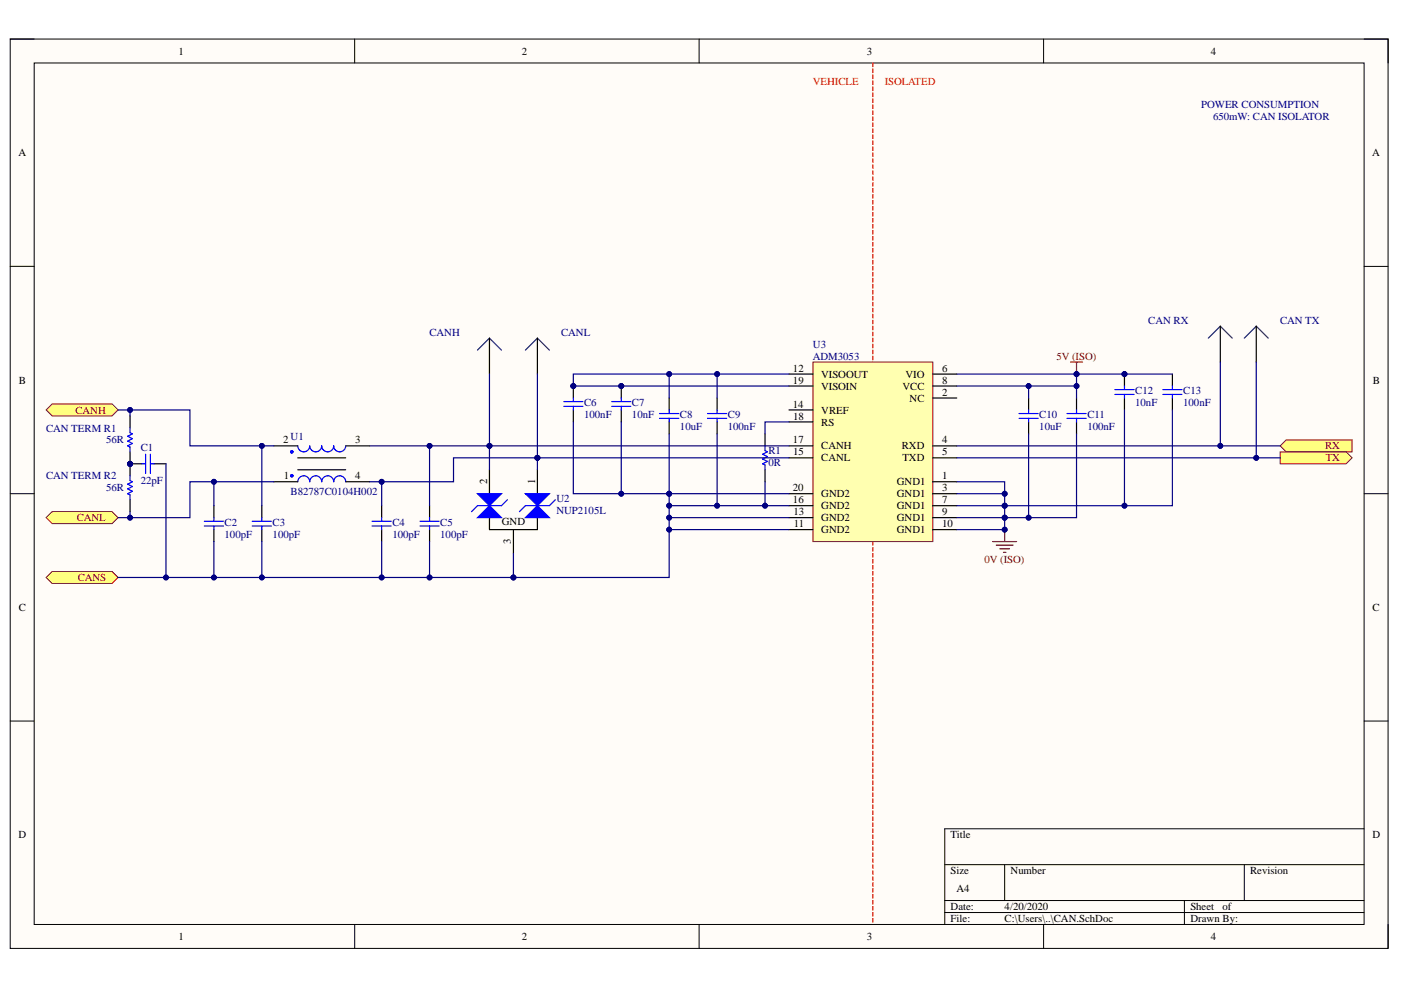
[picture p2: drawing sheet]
<svg xmlns="http://www.w3.org/2000/svg" width="297mm" height="210mm" viewBox="0 0 297 210" stroke-linecap="round" stroke-linejoin="round" font-family="sans-serif">
<path d="M2.2 8.3h292.1v192.8h-292.1z" fill-rule="evenodd" fill="#fffcf8"/>
<path d="M2.2 8.3h292.1v192.8h-292.1z" fill="none" stroke="#000" stroke-width=".21"/>
<path d="M7.2 13.4h282v182.6h-282z" fill-rule="evenodd" fill="#fffcf8"/>
<g fill="none" stroke="#000" stroke-width=".21">
<path d="M2.2 8.3h5M7.2 13.4h282v182.6h-282zM75.2 8.3v5M148.2 8.3v5M221.3 8.3v5.1M289.2 8.3h5.1v5.1M2.2 56.5h5M289.2 56.5h5.1M2.2 104.7h5M289.2 104.7h5.1M2.2 152.9h5M289.2 152.9h5.1"/>
<path d="M289.2 175.7h-88.9v20.3M75.2 196v5.1M148.2 196v5.1M200.3 183.3h88.9M200.3 190.9h88.9M200.3 193.5h88.9M213 183.3v7.6M221.3 196v5.1M251.1 190.9v5.1M263.8 183.3v7.6M294.3 196v5.1"/>
</g>
<g fill="none" stroke="#f00" stroke-width=".25">
<path d="M185.1 13.4v.7M185.1 14.6v.8M185.1 15.9v.8M185.1 17.2v.7M185.1 18.4v.8M185.1 19.7v.8M185.1 21v.8M185.1 22.2v.8M185.1 23.5v.8M185.1 24.8v.8M185.1 26v.8M185.1 27.3v.8"/>
<path d="M185.1 28.6v.8M185.1 29.8v.8M185.1 31.1v.8M185.1 32.4v.8M185.1 33.6v.8M185.1 34.9v.8M185.1 36.2v.8M185.1 37.5v.7M185.1 38.7v.8M185.1 40v.8M185.1 41.3v.8M185.1 42.5v.8"/>
<path d="M185.1 43.8v.8M185.1 45.1v.8M185.1 46.3v.8M185.1 47.6v.8M185.1 48.9v.8M185.1 50.1v.8M185.1 51.4v.8M185.1 52.7v.8M185.1 53.9v.8M185.1 55.2v.8M185.1 56.5v.8M185.1 57.7v.8"/>
<path d="M185.1 59v.8M185.1 60.3v.8M185.1 61.5v.8M185.1 62.8v.8M185.1 64.1v.8M185.1 65.4v.7M185.1 66.6v.8M185.1 67.9v.8M185.1 69.2v.8M185.1 70.4v.8M185.1 71.7v.8M185.1 73v.8"/>
<path d="M185.1 74.2v.8M185.1 75.5v.8M185.1 76.8v.8M185.1 78v.8M185.1 79.3v.8M185.1 80.6v.8M185.1 81.8v.8M185.1 83.1v.8M185.1 84.4v.8M185.1 85.7v.7M185.1 86.9v.8M185.1 88.2v.8"/>
<path d="M185.1 89.5v.8M185.1 90.7v.8M185.1 92v.8M185.1 93.3v.8M185.1 94.5v.8M185.1 95.8v.8M185.1 97.1v.8M185.1 98.3v.8M185.1 99.6v.8M185.1 100.9v.8M185.1 102.1v.8M185.1 103.4v.8"/>
<path d="M185.1 104.7v.8M185.1 106v.7M185.1 107.2v.8M185.1 108.5v.8M185.1 109.8v.8M185.1 111v.8M185.1 112.3v.8M185.1 113.6v.8M185.1 114.8v.8M185.1 116.1v.8M185.1 117.4v.8M185.1 118.6v.8"/>
<path d="M185.1 119.9v.8M185.1 121.2v.8M185.1 122.4v.8M185.1 123.7v.8M185.1 125v.8M185.1 126.2v.8M185.1 127.5v.8M185.1 128.8v.8M185.1 130.1v.7M185.1 131.3v.8M185.1 132.6v.8M185.1 133.9v.7"/>
<path d="M185.1 135.1v.8M185.1 136.4v.8M185.1 137.7v.8M185.1 138.9v.8M185.1 140.2v.8M185.1 141.5v.8M185.1 142.7v.8M185.1 144v.8M185.1 145.3v.8M185.1 146.5v.8M185.1 147.8v.8M185.1 149.1v.8"/>
<path d="M185.1 150.3v.8M185.1 151.6v.8M185.1 152.9v.8M185.1 154.2v.7M185.1 155.4v.8M185.1 156.7v.8M185.1 158v.7M185.1 159.2v.8M185.1 160.5v.8M185.1 161.8v.8M185.1 163v.8M185.1 164.3v.8"/>
<path d="M185.1 165.6v.8M185.1 166.8v.8M185.1 168.1v.8M185.1 169.4v.8M185.1 170.6v.8M185.1 171.9v.8M185.1 173.2v.8M185.1 174.4v.8M185.1 175.7v.8M185.1 177v.8M185.1 178.3v.7M185.1 179.5v.8"/>
<path d="M185.1 180.8v.8M185.1 182.1v.8M185.1 183.3v.8M185.1 184.6v.8M185.1 185.9v.8M185.1 187.1v.8M185.1 188.4v.8M185.1 189.7v.8M185.1 190.9v.8M185.1 192.2v.8M185.1 193.5v.8M185.1 194.7v.8"/>
</g>
<path d="M172.4 76.8h25.4v38h-25.4z" fill-rule="evenodd" fill="#ffffb0"/>
<path d="M172.4 76.8h25.4v38h-25.4z" fill="none" stroke="#800000" stroke-width=".21"/>
<g fill="none" stroke="#000" stroke-width=".25">
<path d="M167.3 79.3h5.1M197.8 79.3h5.1M167.3 97.1h5.1M167.3 81.8h5.1M167.3 86.9h5.1M167.3 94.5h5.1M167.3 89.5h5.1M197.8 84.4h5.1M197.8 94.5h5.1M197.8 97.1h5.1M197.8 81.8h5.1M167.3 104.7h5.1"/>
<path d="M167.3 107.2h5.1M167.3 109.8h5.1M167.3 112.3h5.1M197.8 102.1h5.1M197.8 104.7h5.1M197.8 107.2h5.1M197.8 109.8h5.1M197.8 112.3h5.1"/>
</g>
<path d="M9.8 122.4l1.3-1.2h12.7l1.2 1.2-1.2 1.3h-12.7z" fill-rule="evenodd" fill="#ffff80"/>
<path d="M9.8 122.4l1.3-1.2h12.7l1.2 1.2-1.2 1.3h-12.7z" fill="none" stroke="#800000" stroke-width=".21"/>
<path d="M210.5 114.8h5M211.2 115.6h3.6M212 116.4h2M212.7 117.1h.6M213 112.3v2.5" fill="none" stroke="#800000" stroke-width=".25"/>
<circle cx="213" cy="112.3" r=".51" fill="#000080"/>
<circle cx="213" cy="112.3" r=".51" fill="none" stroke="#000080" stroke-width=".21"/>
<path d="M227 76.8h2.5M228.2 76.8v2.5" fill="none" stroke="#800000" stroke-width=".25"/>
<circle cx="228.2" cy="79.3" r=".51" fill="#000080"/>
<circle cx="228.2" cy="79.3" r=".51" fill="none" stroke="#000080" stroke-width=".21"/>
<path d="M271.4 94.5l1.3-1.2h14v2.5h-14z" fill-rule="evenodd" fill="#ffff80"/>
<path d="M271.4 94.5l1.3-1.2h14v2.5h-14z" fill="none" stroke="#800000" stroke-width=".21"/>
<circle cx="131.7" cy="81.8" r=".51" fill="#000080"/>
<circle cx="131.7" cy="81.8" r=".51" fill="none" stroke="#000080" stroke-width=".21"/>
<path d="M131.7 81.8v2.6M131.7 86.9v2.6" fill="none" stroke="#000" stroke-width=".25"/>
<circle cx="131.7" cy="81.8" r=".51" fill="#000080"/>
<circle cx="131.7" cy="81.8" r=".51" fill="none" stroke="#000080" stroke-width=".21"/>
<path d="M129.7 85.1h4M129.7 86.2h4M131.7 84.4v.7M131.7 86.2v.7" fill="none" stroke="#00f" stroke-width=".25"/>
<circle cx="238.4" cy="79.3" r=".51" fill="#000080"/>
<circle cx="238.4" cy="79.3" r=".51" fill="none" stroke="#000080" stroke-width=".21"/>
<path d="M238.4 79.3v2.5M238.4 84.4v2.5" fill="none" stroke="#000" stroke-width=".25"/>
<circle cx="238.4" cy="79.3" r=".51" fill="#000080"/>
<circle cx="238.4" cy="79.3" r=".51" fill="none" stroke="#000080" stroke-width=".21"/>
<path d="M139.8 87.7h4.1M139.8 88.7h4.1M141.9 86.9v.8M141.9 88.7v.8M216.1 87.7h4M216.1 88.7h4M218.1 86.9v.8M218.1 88.7v.8M236.4 82.6h4M236.4 83.6h4M238.4 81.8v.8M238.4 83.6v.8" fill="none" stroke="#00f" stroke-width=".25"/>
<path d="M141.9 84.4v2.5M141.9 89.5v2.5M218.1 84.4v2.5M218.1 89.5v2.5" fill="none" stroke="#000" stroke-width=".25"/>
<path d="M9.8 109.8l1.3-1.3h12.7l1.2 1.3-1.2 1.2h-12.7z" fill-rule="evenodd" fill="#ffff80"/>
<path d="M9.8 109.8l1.3-1.3h12.7l1.2 1.3-1.2 1.2h-12.7z" fill="none" stroke="#800000" stroke-width=".21"/>
<circle cx="27.6" cy="98.3" r=".51" fill="#000080"/>
<circle cx="27.6" cy="98.3" r=".51" fill="none" stroke="#000080" stroke-width=".21"/>
<path d="M27.6 88.2v2.5M27.6 95.8v2.5" fill="none" stroke="#000" stroke-width=".25"/>
<circle cx="27.6" cy="98.3" r=".51" fill="#000080"/>
<circle cx="27.6" cy="98.3" r=".51" fill="none" stroke="#000080" stroke-width=".21"/>
<path d="M27.6 90.7v1l.5 .3-1 .5 1 .5-1 .5 1 .5-1 .5 .5 .3v1" fill="none" stroke="#00f" stroke-width=".25"/>
<circle cx="27.6" cy="98.3" r=".51" fill="#000080"/>
<circle cx="27.6" cy="98.3" r=".51" fill="none" stroke="#000080" stroke-width=".21"/>
<path d="M27.6 98.3v2.6" fill="none" stroke="#000" stroke-width=".25"/>
<circle cx="27.6" cy="98.3" r=".51" fill="#000080"/>
<circle cx="27.6" cy="98.3" r=".51" fill="none" stroke="#000080" stroke-width=".21"/>
<path d="M27.6 105.9v2.6" fill="none" stroke="#000" stroke-width=".25"/>
<path d="M27.6 100.9v1l.5 .2-1 .6 1 .5-1 .5 1 .5-1 .5 .5 .2v1" fill="none" stroke="#00f" stroke-width=".25"/>
<path d="M9.8 86.9l1.3-1.3h12.7l1.2 1.3-1.2 1.3h-12.7z" fill-rule="evenodd" fill="#ffff80"/>
<path d="M9.8 86.9l1.3-1.3h12.7l1.2 1.3-1.2 1.3h-12.7z" fill="none" stroke="#800000" stroke-width=".21"/>
<path d="M101.2 74.2l2.6-2.5 2.5 2.5M111.4 74.2l2.5-2.5 2.6 2.5M256.2 71.7l2.5-2.5 2.6 2.5M263.8 71.7l2.5-2.5 2.6 2.5" fill="none" stroke="#073763" stroke-width=".25"/>
<path d="M103.8 71.7v7.6M113.9 71.7v7.6M258.7 69.2v7.6M266.3 69.2v7.6" fill="none" stroke="#000" stroke-width=".25"/>
<path d="M271.4 95.8h14l1.3 1.3-1.3 1.2h-14z" fill-rule="evenodd" fill="#ffff80"/>
<path d="M271.4 95.8h14l1.3 1.3-1.3 1.2h-14z" fill="none" stroke="#800000" stroke-width=".21"/>
<path d="M103.8 99.6v5.1M113.9 99.6v5.1M162.2 92v2.5M162.2 99.6v2.5" fill="none" stroke="#000" stroke-width=".25"/>
<path d="M162.2 94.5v1l.5 .3-1 .5 1 .5-1 .5 1 .5-1 .5 .5 .3v1" fill="none" stroke="#00f" stroke-width=".25"/>
<path d="M101.2 104.7h5.1l-2.5 2.5z" fill="#00f"/>
<path d="M101.2 104.7h5.1l-2.5 2.5zM107.6 105.9l-1.3 1.3h-5.1l-1.2 1.3M117.7 105.9l-1.2 1.3h-5.1l-1.3 1.3" fill="none" stroke="#00f" stroke-width=".25"/>
<path d="M103.8 109.8v2.5h10.1v-2.5M108.9 112.3v5.1" fill="none" stroke="#000" stroke-width=".25"/>
<path d="M101.2 109.8l2.6-2.6 2.5 2.6z" fill="#00f"/>
<path d="M101.2 109.8l2.6-2.6 2.5 2.6z" fill="none" stroke="#00f" stroke-width=".25"/>
<path d="M111.4 104.7h5.1l-2.6 2.5z" fill="#00f"/>
<path d="M111.4 104.7h5.1l-2.6 2.5z" fill="none" stroke="#00f" stroke-width=".25"/>
<path d="M111.4 109.8l2.5-2.6 2.6 2.6z" fill="#00f"/>
<g fill="none" stroke="#00f" stroke-width=".25">
<path d="M63.1 94.5a1.27 1.27 0 0 0 1.3 1.3 1.27 1.27 0 0 0 1.3-1.3 1.27 1.27 0 0 0 1.2 1.3 1.27 1.27 0 0 0 1.3-1.3 1.27 1.27 0 0 0 1.3 1.3 1.27 1.27 0 0 0 1.3-1.3 1.27 1.27 0 0 0 1.2 1.3 1.27 1.27 0 0 0 1.3-1.3M150 87.7h4.1M150 88.7h4.1M152 86.9v.8M152 88.7v.8M226.2 87.7h4.1M226.2 88.7h4.1M228.2 86.9v.8M228.2 88.7v.8M246.5 82.6h4.1M246.5 83.6h4.1M248.6 81.8v.8"/>
<path d="M248.6 83.6v.8M63.1 102.1a1.27 1.27 0 0 1 1.3-1.2 1.27 1.27 0 0 1 1.3 1.2 1.27 1.27 0 0 1 1.2-1.2 1.27 1.27 0 0 1 1.3 1.2 1.27 1.27 0 0 1 1.3-1.2 1.27 1.27 0 0 1 1.3 1.2 1.27 1.27 0 0 1 1.2-1.2 1.27 1.27 0 0 1 1.3 1.2M111.4 109.8l2.5-2.6 2.6 2.6z"/>
<circle cx="61.9" cy="95.8" r=".24"/>
<circle cx="61.9" cy="100.9" r=".24"/>
</g>
<path d="M248.6 79.3v2.5M58.1 94.5h5M63.1 99.6h10.2M63.1 97.1h10.2M73.3 94.5h5.1M152 84.4v2.5M152 89.5v2.5M228.2 84.4v2.5M228.2 89.5v2.5M248.6 84.4v2.5M58.1 102.1h5M73.3 102.1h5.1" fill="none" stroke="#000" stroke-width=".25"/>
<circle cx="121.6" cy="81.8" r=".51" fill="#000080"/>
<circle cx="121.6" cy="81.8" r=".51" fill="none" stroke="#000080" stroke-width=".21"/>
<path d="M121.6 81.8v2.6M121.6 86.9v2.6" fill="none" stroke="#000" stroke-width=".25"/>
<circle cx="121.6" cy="81.8" r=".51" fill="#000080"/>
<circle cx="121.6" cy="81.8" r=".51" fill="none" stroke="#000080" stroke-width=".21"/>
<g fill="none" stroke="#00f" stroke-width=".25">
<path d="M119.5 85.1h4.1M119.5 86.2h4.1M121.6 84.4v.7M121.6 86.2v.7M43.3 110.5h4.1M43.3 111.5h4.1M45.3 109.8v.7M45.3 111.5v.8M53.5 110.5h4M53.5 111.5h4M55.5 109.8v.7M55.5 111.5v.8"/>
<path d="M78.9 110.5h4M78.9 111.5h4M80.9 109.8v.7M80.9 111.5v.8M89 110.5h4.1M89 111.5h4.1M91.1 109.8v.7M91.1 111.5v.8"/>
</g>
<path d="M45.3 107.2v2.6M45.3 112.3v2.5M55.5 107.2v2.6M55.5 112.3v2.5M80.9 107.2v2.6M80.9 112.3v2.5M91.1 107.2v2.6M91.1 112.3v2.5" fill="none" stroke="#000" stroke-width=".25"/>
<circle cx="27.6" cy="98.3" r=".51" fill="#000080"/>
<circle cx="27.6" cy="98.3" r=".51" fill="none" stroke="#000080" stroke-width=".21"/>
<path d="M27.6 98.3h2.5" fill="none" stroke="#000" stroke-width=".25"/>
<circle cx="27.6" cy="98.3" r=".51" fill="#000080"/>
<circle cx="27.6" cy="98.3" r=".51" fill="none" stroke="#000080" stroke-width=".21"/>
<path d="M32.7 98.3h2.5" fill="none" stroke="#000" stroke-width=".25"/>
<path d="M30.1 98.3h.8M30.9 96.3v4.1M31.9 96.3v4.1M31.9 98.3h.8" fill="none" stroke="#00f" stroke-width=".25"/>
<path d="M228.2 79.3v2.5" fill="none" stroke="#11037f" stroke-width=".25"/>
<circle cx="228.2" cy="79.3" r=".51" fill="#000080"/>
<circle cx="228.2" cy="79.3" r=".51" fill="none" stroke="#000080" stroke-width=".21"/>
<circle cx="228.2" cy="81.8" r=".51" fill="#000080"/>
<circle cx="228.2" cy="81.8" r=".51" fill="none" stroke="#000080" stroke-width=".21"/>
<path d="M25 122.4h83.9" fill="none" stroke="#000080" stroke-width=".25"/>
<circle cx="35.2" cy="122.4" r=".51" fill="#000080"/>
<circle cx="35.2" cy="122.4" r=".51" fill="none" stroke="#000080" stroke-width=".21"/>
<circle cx="45.4" cy="122.4" r=".51" fill="#000080"/>
<circle cx="45.4" cy="122.4" r=".51" fill="none" stroke="#000080" stroke-width=".21"/>
<circle cx="55.5" cy="122.4" r=".51" fill="#000080"/>
<circle cx="55.5" cy="122.4" r=".51" fill="none" stroke="#000080" stroke-width=".21"/>
<circle cx="80.9" cy="122.4" r=".51" fill="#000080"/>
<circle cx="80.9" cy="122.4" r=".51" fill="none" stroke="#000080" stroke-width=".21"/>
<circle cx="91.1" cy="122.4" r=".51" fill="#000080"/>
<circle cx="91.1" cy="122.4" r=".51" fill="none" stroke="#000080" stroke-width=".21"/>
<circle cx="108.9" cy="122.4" r=".51" fill="#000080"/>
<circle cx="108.9" cy="122.4" r=".51" fill="none" stroke="#000080" stroke-width=".21"/>
<path d="M27.6 108.5v1.3h-2.6" fill="none" stroke="#000080" stroke-width=".25"/>
<circle cx="27.6" cy="109.8" r=".51" fill="#000080"/>
<circle cx="27.6" cy="109.8" r=".51" fill="none" stroke="#000080" stroke-width=".21"/>
<path d="M25 86.9h2.6v1.3" fill="none" stroke="#000080" stroke-width=".25"/>
<circle cx="27.6" cy="86.9" r=".51" fill="#000080"/>
<circle cx="27.6" cy="86.9" r=".51" fill="none" stroke="#000080" stroke-width=".21"/>
<path d="M58.1 102.1h-17.8v7.7h-12.7" fill="none" stroke="#000080" stroke-width=".25"/>
<circle cx="45.4" cy="102.1" r=".51" fill="#000080"/>
<circle cx="45.4" cy="102.1" r=".51" fill="none" stroke="#000080" stroke-width=".21"/>
<circle cx="27.6" cy="109.8" r=".51" fill="#000080"/>
<circle cx="27.6" cy="109.8" r=".51" fill="none" stroke="#000080" stroke-width=".21"/>
<path d="M27.6 86.9h12.7v7.6h17.8" fill="none" stroke="#000080" stroke-width=".25"/>
<circle cx="55.5" cy="94.5" r=".51" fill="#000080"/>
<circle cx="55.5" cy="94.5" r=".51" fill="none" stroke="#000080" stroke-width=".21"/>
<circle cx="27.6" cy="86.9" r=".51" fill="#000080"/>
<circle cx="27.6" cy="86.9" r=".51" fill="none" stroke="#000080" stroke-width=".21"/>
<path d="M113.9 97.1h-17.7v5h-17.8" fill="none" stroke="#000080" stroke-width=".25"/>
<circle cx="80.9" cy="102.1" r=".51" fill="#000080"/>
<circle cx="80.9" cy="102.1" r=".51" fill="none" stroke="#000080" stroke-width=".21"/>
<circle cx="113.9" cy="97.1" r=".51" fill="#000080"/>
<circle cx="113.9" cy="97.1" r=".51" fill="none" stroke="#000080" stroke-width=".21"/>
<path d="M78.4 94.5h25.4" fill="none" stroke="#11037f" stroke-width=".25"/>
<circle cx="103.8" cy="94.5" r=".51" fill="#000080"/>
<circle cx="103.8" cy="94.5" r=".51" fill="none" stroke="#000080" stroke-width=".21"/>
<circle cx="91.1" cy="94.5" r=".51" fill="#000080"/>
<circle cx="91.1" cy="94.5" r=".51" fill="none" stroke="#000080" stroke-width=".21"/>
<path d="M167.3 94.5h-63.5v5.1" fill="none" stroke="#11037f" stroke-width=".25"/>
<circle cx="103.8" cy="94.5" r=".51" fill="#000080"/>
<circle cx="103.8" cy="94.5" r=".51" fill="none" stroke="#000080" stroke-width=".21"/>
<path d="M141.9 112.3v10.1h-33" fill="none" stroke="#000080" stroke-width=".25"/>
<circle cx="141.9" cy="112.3" r=".51" fill="#000080"/>
<circle cx="141.9" cy="112.3" r=".51" fill="none" stroke="#000080" stroke-width=".21"/>
<circle cx="108.9" cy="122.4" r=".51" fill="#000080"/>
<circle cx="108.9" cy="122.4" r=".51" fill="none" stroke="#000080" stroke-width=".21"/>
<path d="M113.9 97.1h53.4" fill="none" stroke="#000080" stroke-width=".25"/>
<circle cx="113.9" cy="97.1" r=".51" fill="#000080"/>
<circle cx="113.9" cy="97.1" r=".51" fill="none" stroke="#000080" stroke-width=".21"/>
<path d="M121.6 89.5v15.2h45.7" fill="none" stroke="#000080" stroke-width=".25"/>
<circle cx="131.7" cy="104.7" r=".51" fill="#000080"/>
<circle cx="131.7" cy="104.7" r=".51" fill="none" stroke="#000080" stroke-width=".21"/>
<circle cx="141.9" cy="104.7" r=".51" fill="#000080"/>
<circle cx="141.9" cy="104.7" r=".51" fill="none" stroke="#000080" stroke-width=".21"/>
<path d="M167.3 79.3h-45.7v2.5h45.7" fill="none" stroke="#000080" stroke-width=".25"/>
<circle cx="152" cy="79.3" r=".51" fill="#000080"/>
<circle cx="152" cy="79.3" r=".51" fill="none" stroke="#000080" stroke-width=".21"/>
<circle cx="141.9" cy="79.3" r=".51" fill="#000080"/>
<circle cx="141.9" cy="79.3" r=".51" fill="none" stroke="#000080" stroke-width=".21"/>
<circle cx="121.6" cy="81.8" r=".51" fill="#000080"/>
<circle cx="121.6" cy="81.8" r=".51" fill="none" stroke="#000080" stroke-width=".21"/>
<circle cx="131.7" cy="81.8" r=".51" fill="#000080"/>
<circle cx="131.7" cy="81.8" r=".51" fill="none" stroke="#000080" stroke-width=".21"/>
<path d="M167.3 109.8h-25.4v2.5h25.4" fill="none" stroke="#000080" stroke-width=".25"/>
<circle cx="141.9" cy="109.8" r=".51" fill="#000080"/>
<circle cx="141.9" cy="109.8" r=".51" fill="none" stroke="#000080" stroke-width=".21"/>
<circle cx="141.9" cy="112.3" r=".51" fill="#000080"/>
<circle cx="141.9" cy="112.3" r=".51" fill="none" stroke="#000080" stroke-width=".21"/>
<path d="M167.3 107.2h-25.4v2.6" fill="none" stroke="#000080" stroke-width=".25"/>
<circle cx="141.9" cy="109.8" r=".51" fill="#000080"/>
<circle cx="141.9" cy="109.8" r=".51" fill="none" stroke="#000080" stroke-width=".21"/>
<circle cx="141.9" cy="107.2" r=".51" fill="#000080"/>
<circle cx="141.9" cy="107.2" r=".51" fill="none" stroke="#000080" stroke-width=".21"/>
<circle cx="152" cy="107.2" r=".51" fill="#000080"/>
<circle cx="152" cy="107.2" r=".51" fill="none" stroke="#000080" stroke-width=".21"/>
<circle cx="162.2" cy="107.2" r=".51" fill="#000080"/>
<circle cx="162.2" cy="107.2" r=".51" fill="none" stroke="#000080" stroke-width=".21"/>
<path d="M167.3 89.5h-5.1v2.5" fill="none" stroke="#000080" stroke-width=".25"/>
<path d="M202.9 109.8h10.1v2.5h-10.1" fill="none" stroke="#11037f" stroke-width=".25"/>
<circle cx="213" cy="112.3" r=".51" fill="#000080"/>
<circle cx="213" cy="112.3" r=".51" fill="none" stroke="#000080" stroke-width=".21"/>
<circle cx="213" cy="109.8" r=".51" fill="#000080"/>
<circle cx="213" cy="109.8" r=".51" fill="none" stroke="#000080" stroke-width=".21"/>
<path d="M202.9 107.2h10.1v2.6" fill="none" stroke="#11037f" stroke-width=".25"/>
<circle cx="213" cy="109.8" r=".51" fill="#000080"/>
<circle cx="213" cy="109.8" r=".51" fill="none" stroke="#000080" stroke-width=".21"/>
<circle cx="213" cy="107.2" r=".51" fill="#000080"/>
<circle cx="213" cy="107.2" r=".51" fill="none" stroke="#000080" stroke-width=".21"/>
<path d="M202.9 104.7h10.1v2.5" fill="none" stroke="#11037f" stroke-width=".25"/>
<circle cx="213" cy="107.2" r=".51" fill="#000080"/>
<circle cx="213" cy="107.2" r=".51" fill="none" stroke="#000080" stroke-width=".21"/>
<circle cx="213" cy="104.7" r=".51" fill="#000080"/>
<circle cx="213" cy="104.7" r=".51" fill="none" stroke="#000080" stroke-width=".21"/>
<path d="M202.9 102.1h10.1v2.6" fill="none" stroke="#11037f" stroke-width=".25"/>
<circle cx="213" cy="104.7" r=".51" fill="#000080"/>
<circle cx="213" cy="104.7" r=".51" fill="none" stroke="#000080" stroke-width=".21"/>
<path d="M266.3 76.8v20.3h-63.4" fill="none" stroke="#000080" stroke-width=".25"/>
<circle cx="266.3" cy="97.1" r=".51" fill="#000080"/>
<circle cx="266.3" cy="97.1" r=".51" fill="none" stroke="#000080" stroke-width=".21"/>
<path d="M202.9 94.5h68.5" fill="none" stroke="#11037f" stroke-width=".25"/>
<circle cx="258.7" cy="94.5" r=".51" fill="#000080"/>
<circle cx="258.7" cy="94.5" r=".51" fill="none" stroke="#000080" stroke-width=".21"/>
<path d="M202.9 81.8h25.3v2.6" fill="none" stroke="#11037f" stroke-width=".25"/>
<circle cx="218.1" cy="81.8" r=".51" fill="#000080"/>
<circle cx="218.1" cy="81.8" r=".51" fill="none" stroke="#000080" stroke-width=".21"/>
<circle cx="228.2" cy="81.8" r=".51" fill="#000080"/>
<circle cx="228.2" cy="81.8" r=".51" fill="none" stroke="#000080" stroke-width=".21"/>
<path d="M202.9 79.3h45.7" fill="none" stroke="#11037f" stroke-width=".25"/>
<circle cx="228.2" cy="79.3" r=".51" fill="#000080"/>
<circle cx="228.2" cy="79.3" r=".51" fill="none" stroke="#000080" stroke-width=".21"/>
<circle cx="238.4" cy="79.3" r=".51" fill="#000080"/>
<circle cx="238.4" cy="79.3" r=".51" fill="none" stroke="#000080" stroke-width=".21"/>
<path d="M218.1 92v17.8h-5.1" fill="none" stroke="#11037f" stroke-width=".25"/>
<circle cx="218.1" cy="109.8" r=".51" fill="#000080"/>
<circle cx="218.1" cy="109.8" r=".51" fill="none" stroke="#000080" stroke-width=".21"/>
<circle cx="213" cy="109.8" r=".51" fill="#000080"/>
<circle cx="213" cy="109.8" r=".51" fill="none" stroke="#000080" stroke-width=".21"/>
<path d="M238.4 86.9v20.3h-25.4" fill="none" stroke="#11037f" stroke-width=".25"/>
<circle cx="238.4" cy="107.2" r=".51" fill="#000080"/>
<circle cx="238.4" cy="107.2" r=".51" fill="none" stroke="#000080" stroke-width=".21"/>
<circle cx="213" cy="107.2" r=".51" fill="#000080"/>
<circle cx="213" cy="107.2" r=".51" fill="none" stroke="#000080" stroke-width=".21"/>
<path d="M228.2 92v17.8h-10.1" fill="none" stroke="#11037f" stroke-width=".25"/>
<circle cx="218.1" cy="109.8" r=".51" fill="#000080"/>
<circle cx="218.1" cy="109.8" r=".51" fill="none" stroke="#000080" stroke-width=".21"/>
<path d="M248.6 86.9v20.3h-10.2" fill="none" stroke="#11037f" stroke-width=".25"/>
<circle cx="238.4" cy="107.2" r=".51" fill="#000080"/>
<circle cx="238.4" cy="107.2" r=".51" fill="none" stroke="#000080" stroke-width=".21"/>
<path d="M266.3 97.1h5.1" fill="none" stroke="#000080" stroke-width=".25"/>
<circle cx="266.3" cy="97.1" r=".51" fill="#000080"/>
<circle cx="266.3" cy="97.1" r=".51" fill="none" stroke="#000080" stroke-width=".21"/>
<path d="M35.2 98.3v24.1" fill="none" stroke="#000080" stroke-width=".25"/>
<circle cx="35.2" cy="122.4" r=".51" fill="#000080"/>
<circle cx="35.2" cy="122.4" r=".51" fill="none" stroke="#000080" stroke-width=".21"/>
<path d="M45.3 114.8v7.6" fill="none" stroke="#000080" stroke-width=".25"/>
<circle cx="45.4" cy="122.4" r=".51" fill="#000080"/>
<circle cx="45.4" cy="122.4" r=".51" fill="none" stroke="#000080" stroke-width=".21"/>
<path d="M45.3 102.1v5.1" fill="none" stroke="#000080" stroke-width=".25"/>
<circle cx="45.4" cy="102.1" r=".51" fill="#000080"/>
<circle cx="45.4" cy="102.1" r=".51" fill="none" stroke="#000080" stroke-width=".21"/>
<path d="M55.5 114.8v7.6" fill="none" stroke="#000080" stroke-width=".25"/>
<circle cx="55.5" cy="122.4" r=".51" fill="#000080"/>
<circle cx="55.5" cy="122.4" r=".51" fill="none" stroke="#000080" stroke-width=".21"/>
<path d="M55.5 94.5v12.7" fill="none" stroke="#000080" stroke-width=".25"/>
<circle cx="55.5" cy="94.5" r=".51" fill="#000080"/>
<circle cx="55.5" cy="94.5" r=".51" fill="none" stroke="#000080" stroke-width=".21"/>
<path d="M80.9 114.8v7.6" fill="none" stroke="#000080" stroke-width=".25"/>
<circle cx="80.9" cy="122.4" r=".51" fill="#000080"/>
<circle cx="80.9" cy="122.4" r=".51" fill="none" stroke="#000080" stroke-width=".21"/>
<path d="M80.9 102.1v5.1" fill="none" stroke="#000080" stroke-width=".25"/>
<circle cx="80.9" cy="102.1" r=".51" fill="#000080"/>
<circle cx="80.9" cy="102.1" r=".51" fill="none" stroke="#000080" stroke-width=".21"/>
<path d="M91.1 114.8v7.6" fill="none" stroke="#000080" stroke-width=".25"/>
<circle cx="91.1" cy="122.4" r=".51" fill="#000080"/>
<circle cx="91.1" cy="122.4" r=".51" fill="none" stroke="#000080" stroke-width=".21"/>
<path d="M91.1 94.5v12.7" fill="none" stroke="#000080" stroke-width=".25"/>
<circle cx="91.1" cy="94.5" r=".51" fill="#000080"/>
<circle cx="91.1" cy="94.5" r=".51" fill="none" stroke="#000080" stroke-width=".21"/>
<path d="M103.8 79.3v15.2" fill="none" stroke="#000080" stroke-width=".25"/>
<circle cx="103.8" cy="94.5" r=".51" fill="#000080"/>
<circle cx="103.8" cy="94.5" r=".51" fill="none" stroke="#000080" stroke-width=".21"/>
<path d="M108.9 117.4v5" fill="none" stroke="#11037f" stroke-width=".25"/>
<circle cx="108.9" cy="122.4" r=".51" fill="#000080"/>
<circle cx="108.9" cy="122.4" r=".51" fill="none" stroke="#000080" stroke-width=".21"/>
<path d="M113.9 97.1v2.5" fill="none" stroke="#11037f" stroke-width=".25"/>
<circle cx="113.9" cy="97.1" r=".51" fill="#000080"/>
<circle cx="113.9" cy="97.1" r=".51" fill="none" stroke="#000080" stroke-width=".21"/>
<path d="M113.9 79.3v17.8" fill="none" stroke="#000080" stroke-width=".25"/>
<circle cx="113.9" cy="97.1" r=".51" fill="#000080"/>
<circle cx="113.9" cy="97.1" r=".51" fill="none" stroke="#000080" stroke-width=".21"/>
<path d="M131.7 89.5v15.2" fill="none" stroke="#000080" stroke-width=".25"/>
<circle cx="131.7" cy="104.7" r=".51" fill="#000080"/>
<circle cx="131.7" cy="104.7" r=".51" fill="none" stroke="#000080" stroke-width=".21"/>
<path d="M141.9 104.7v2.5" fill="none" stroke="#000080" stroke-width=".25"/>
<circle cx="141.9" cy="107.2" r=".51" fill="#000080"/>
<circle cx="141.9" cy="107.2" r=".51" fill="none" stroke="#000080" stroke-width=".21"/>
<circle cx="141.9" cy="104.7" r=".51" fill="#000080"/>
<circle cx="141.9" cy="104.7" r=".51" fill="none" stroke="#000080" stroke-width=".21"/>
<path d="M141.9 92v12.7" fill="none" stroke="#000080" stroke-width=".25"/>
<circle cx="141.9" cy="104.7" r=".51" fill="#000080"/>
<circle cx="141.9" cy="104.7" r=".51" fill="none" stroke="#000080" stroke-width=".21"/>
<path d="M141.9 79.3v5.1" fill="none" stroke="#000080" stroke-width=".25"/>
<circle cx="141.9" cy="79.3" r=".51" fill="#000080"/>
<circle cx="141.9" cy="79.3" r=".51" fill="none" stroke="#000080" stroke-width=".21"/>
<path d="M152 92v15.2" fill="none" stroke="#000080" stroke-width=".25"/>
<circle cx="152" cy="107.2" r=".51" fill="#000080"/>
<circle cx="152" cy="107.2" r=".51" fill="none" stroke="#000080" stroke-width=".21"/>
<path d="M152 79.3v5.1" fill="none" stroke="#000080" stroke-width=".25"/>
<circle cx="152" cy="79.3" r=".51" fill="#000080"/>
<circle cx="152" cy="79.3" r=".51" fill="none" stroke="#000080" stroke-width=".21"/>
<path d="M162.2 102.1v5.1" fill="none" stroke="#000080" stroke-width=".25"/>
<circle cx="162.2" cy="107.2" r=".51" fill="#000080"/>
<circle cx="162.2" cy="107.2" r=".51" fill="none" stroke="#000080" stroke-width=".21"/>
<path d="M218.1 81.8v2.6" fill="none" stroke="#11037f" stroke-width=".25"/>
<circle cx="218.1" cy="81.8" r=".51" fill="#000080"/>
<circle cx="218.1" cy="81.8" r=".51" fill="none" stroke="#000080" stroke-width=".21"/>
<path d="M258.7 76.8v17.7" fill="none" stroke="#000080" stroke-width=".25"/>
<circle cx="258.7" cy="94.5" r=".51" fill="#000080"/>
<circle cx="258.7" cy="94.5" r=".51" fill="none" stroke="#000080" stroke-width=".21"/>
<g font-size="2.3">
<text x="37.8" y="11.6">1</text>
<text x="110.7" y="11.6">2</text>
<text x="183.8" y="11.6">3</text>
<text x="256.7" y="11.6">4</text>
<text x="3.9" y="33.1">A</text>
<text x="290.9" y="33.1">A</text>
<text x="4" y="81.3">B</text>
<text x="168.1" y="78.8">12</text>
<text x="168.1" y="81.3">19</text>
<text x="174.1" y="80.1">VISOOUT</text>
<text x="174.1" y="82.6">VISOIN</text>
<text x="191.3" y="82.6">VCC</text>
<text x="192" y="80.1">VIO</text>
<text x="199.8" y="83.9">2</text>
<text x="199.8" y="78.8">6</text>
<text x="199.8" y="81.3">8</text>
<text x="291" y="81.3">B</text>
<text x="168.1" y="86.4">14</text>
<text x="168.2" y="89">18</text>
<text x="174.1" y="87.7">VREF</text>
<text x="192.8" y="85.2">NC</text>
<text x="60" y="94">2</text>
<text x="75.3" y="94">3</text>
<text x="168.1" y="94">17</text>
<text x="174.1" y="95.3">CANH</text>
<text x="174.1" y="90.2">RS</text>
<text x="191.2" y="95.3">RXD</text>
<text x="199.8" y="94">4</text>
<text x="60.2" y="101.6">1</text>
<text x="75.3" y="101.6">4</text>
<text x="168.2" y="96.6">15</text>
<text x="174.1" y="97.8">CANL</text>
<text x="191.3" y="97.8">TXD</text>
<text x="199.8" y="101.6">1</text>
<text x="199.8" y="96.6">5</text>
<text x="103.3" y="102.6" transform="rotate(-90 103.3 102.6)">2</text>
<text x="113.5" y="102.6" transform="rotate(-90 113.5 102.6)">1</text>
<text x="168.1" y="104.2">20</text>
<text x="168.1" y="106.7">16</text>
<text x="174.1" y="108">GND2</text>
<text x="174.1" y="105.5">GND2</text>
<text x="190.1" y="102.9">GND1</text>
<text x="190.1" y="105.5">GND1</text>
<text x="190.1" y="108">GND1</text>
<text x="199.8" y="104.2">3</text>
<text x="199.8" y="106.7">7</text>
<text x="106.4" y="111.3">GND</text>
<text x="168.2" y="109.3">13</text>
<text x="168.3" y="111.8">11</text>
<text x="174.1" y="113.1">GND2</text>
<text x="174.1" y="110.5">GND2</text>
<text x="190.1" y="110.5">GND1</text>
<text x="190.1" y="113.1">GND1</text>
<text x="199.8" y="109.3">9</text>
<text x="199.8" y="111.8">10</text>
<text x="108.3" y="115.3" transform="rotate(-90 108.3 115.3)">3</text>
<text x="4" y="129.6">C</text>
<text x="291" y="129.6">C</text>
<text x="3.9" y="177.7">D</text>
<text x="201.6" y="177.7">Title</text>
<text x="291" y="177.7">D</text>
<text x="201.6" y="185.3">Size</text>
<text x="214.3" y="185.3">Number</text>
<text x="265.1" y="185.3">Revision</text>
<text x="202.8" y="189.1">A4</text>
<text x="201.6" y="193">Date:</text>
<text x="201.6" y="195.5">File:</text>
<text x="213" y="193">4/20/2020</text>
<text x="213" y="195.5">C:\Users\..\CAN.SchDoc</text>
<text x="252.4" y="193">Sheet</text>
<text x="252.4" y="195.5">Drawn By:</text>
<text x="259.2" y="193">of</text>
<text x="37.8" y="199.3">1</text>
<text x="110.7" y="199.3">2</text>
<text x="183.8" y="199.3">3</text>
<text x="256.7" y="199.3">4</text>
</g>
<g font-size="2.3" fill="#f00">
<text x="172.4" y="17.9">VEHICLE</text>
<text x="187.6" y="17.9">ISOLATED</text>
</g>
<g font-size="2.3" fill="#000080">
<text x="254.7" y="23">POWER CONSUMPTION</text>
<text x="257.2" y="25.5">650mW: CAN ISOLATOR</text>
<text x="91.1" y="71.2">CANH</text>
<text x="119" y="71.2">CANL</text>
<text x="243.5" y="68.7">CAN RX</text>
<text x="271.4" y="68.7">CAN TX</text>
<text x="172.4" y="73.7">U3</text>
<text x="172.4" y="76.3">ADM3053</text>
<text x="240.7" y="83.6">C12</text>
<text x="250.9" y="83.6">C13</text>
<text x="123.8" y="86.2">C6</text>
<text x="123.8" y="88.7">100nF</text>
<text x="134" y="86.2">C7</text>
<text x="134" y="88.7">10nF</text>
<text x="144.2" y="88.7">C8</text>
<text x="154.3" y="88.7">C9</text>
<text x="220.4" y="88.7">C10</text>
<text x="230.5" y="88.7">C11</text>
<text x="240.7" y="86.2">10nF</text>
<text x="250.9" y="86.2">100nF</text>
<text x="9.8" y="91.5">CAN TERM R1</text>
<text x="22.5" y="94">56R</text>
<text x="29.8" y="95.5">C1</text>
<text x="61.6" y="93.3">U1</text>
<text x="144.2" y="91.2">10uF</text>
<text x="154.3" y="91.2">100nF</text>
<text x="220.4" y="91.2">10uF</text>
<text x="230.5" y="91.2">100nF</text>
<text x="9.8" y="101.6">CAN TERM R2</text>
<text x="162.9" y="96.3">R1</text>
<text x="162.9" y="98.8">0R</text>
<text x="22.5" y="104.2">56R</text>
<text x="29.8" y="102.6">22pF</text>
<text x="61.6" y="105">B82787C0104H002</text>
<text x="118" y="106.5">U2</text>
<text x="47.6" y="111.5">C2</text>
<text x="57.8" y="111.5">C3</text>
<text x="83.2" y="111.5">C4</text>
<text x="93.3" y="111.5">C5</text>
<text x="118" y="109">NUP2105L</text>
<text x="47.6" y="114.1">100pF</text>
<text x="57.8" y="114.1">100pF</text>
<text x="83.2" y="114.1">100pF</text>
<text x="93.3" y="114.1">100pF</text>
</g>
<g font-size="2.3" fill="#800000">
<text x="224" y="76.3">5V (ISO)</text>
<text x="16" y="87.7">CANH</text>
<text x="280.9" y="95.3">RX</text>
<text x="281.1" y="97.8">TX</text>
<text x="16.3" y="110.5">CANL</text>
<text x="208.7" y="119.4">0V (ISO)</text>
<text x="16.5" y="123.2">CANS</text>
</g>
</svg>
